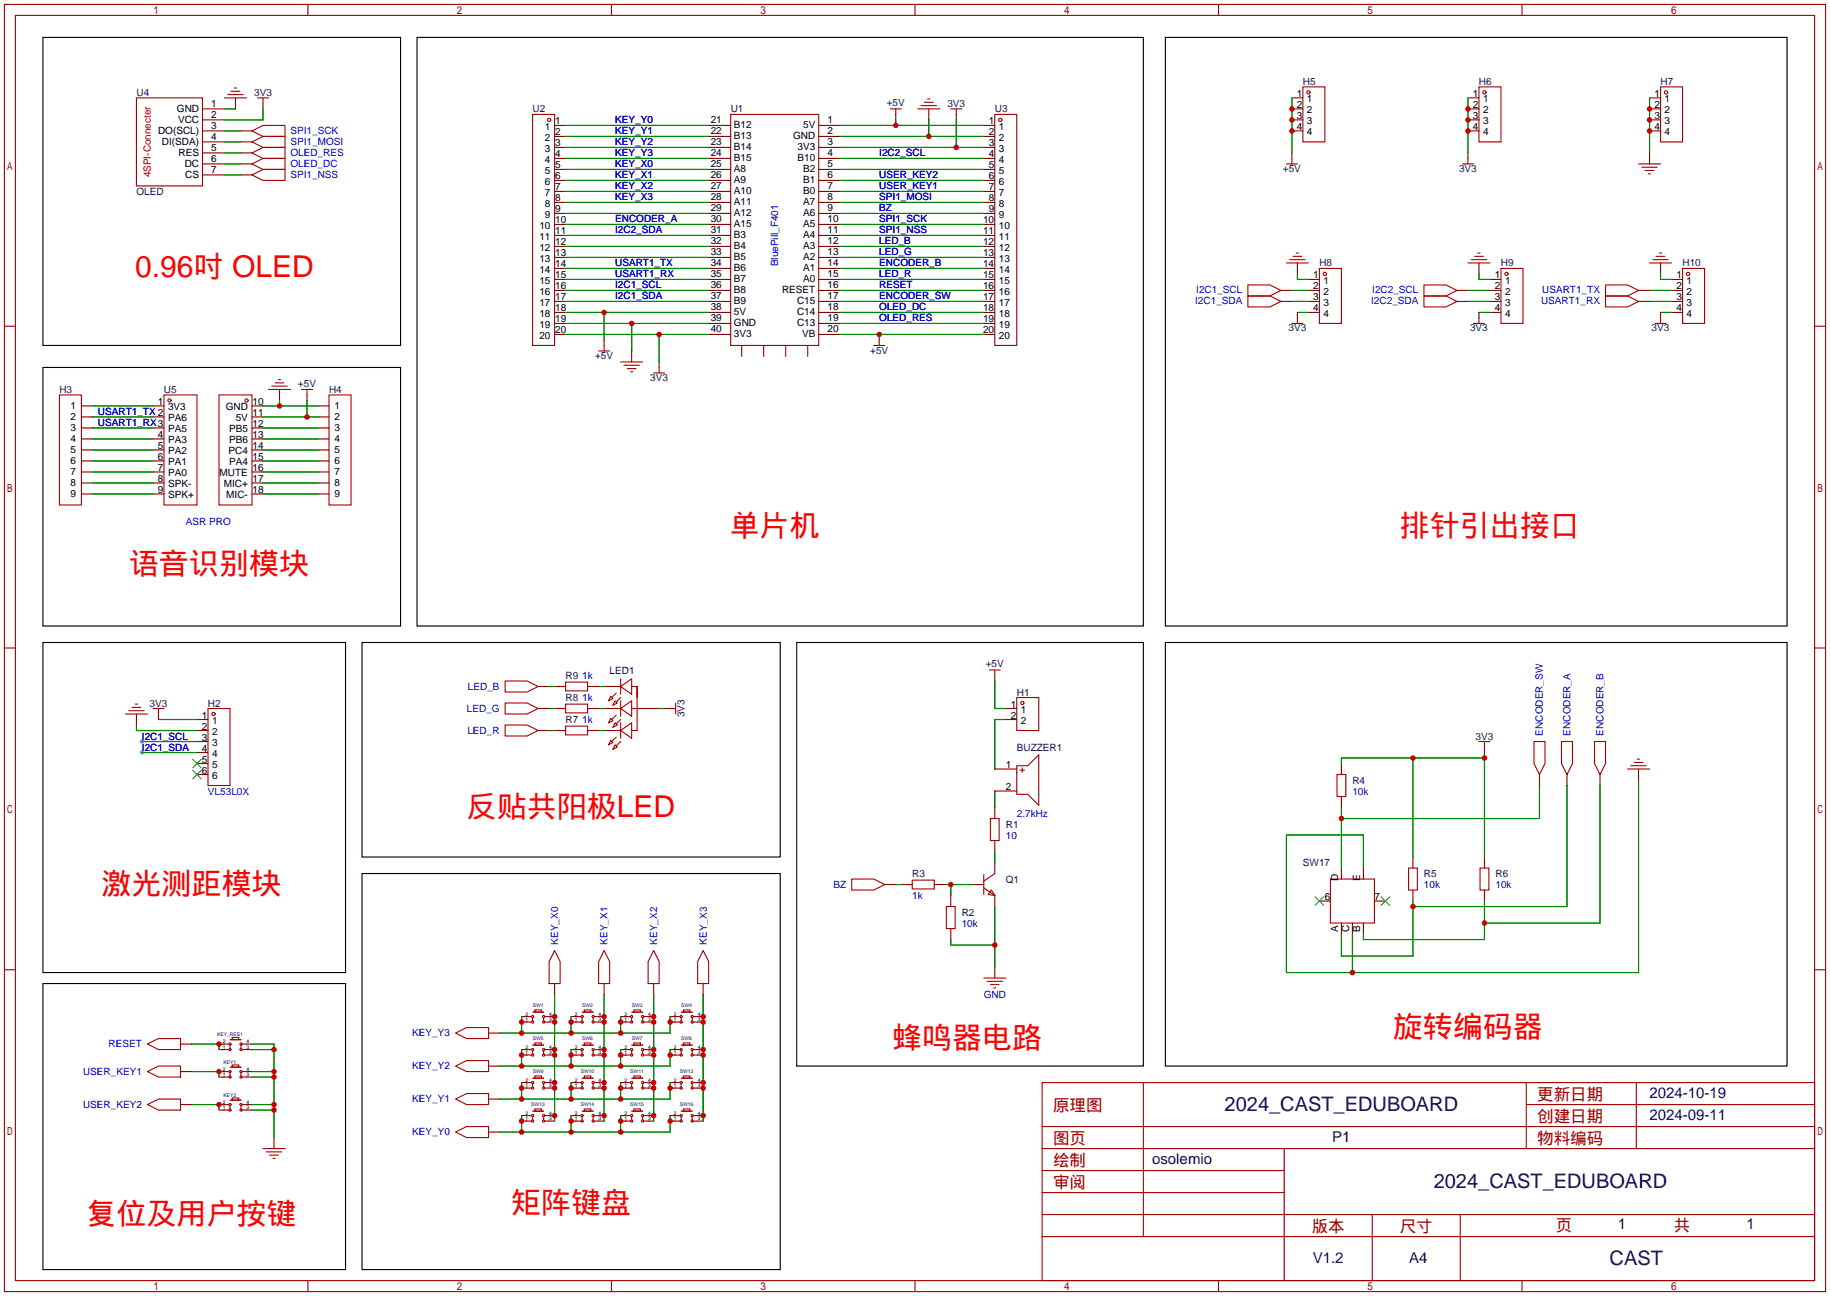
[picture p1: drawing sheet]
<svg xmlns="http://www.w3.org/2000/svg" width="422mm" height="299mm" viewBox="0 0 422 299" stroke-linecap="round" stroke-linejoin="round" font-family="sans-serif">
<g fill="#999">
<circle cx="32.8" cy="171.2" r=".51"/>
<circle cx="32.8" cy="173.7" r=".51"/>
</g>
<g fill="none" stroke="#a10000" stroke-width=".25">
<path d="M1 1h420.4v297.2h-420.4zM3.6 3.6h415.2v292.1h-415.2zM71.1 1v2.6M141.1 1v2.6M211.2 1v2.6M281.3 1v2.6M351.3 1v2.6M31.5 22.6h15.2v20.3h-15.2zM51.8 22.6h5.1M52.6 21.8h3.5M53.3 21.1h2.1M54.1 20.3h.5"/>
<path d="M58.2 30.2l2.5-1.2h5.1v2.5h-5.1zM58.2 32.8l2.5-1.3h5.1v2.5h-5.1zM58.2 35.3l2.5-1.3h5.1v2.6h-5.1zM58.2 37.8l2.5-1.2h5.1v2.5h-5.1zM59.4 22.6h2.6M60.7 22.6v1.3M122.9 26.4h5.1v53.4h-5.1zM168.7 26.4h20.3v53.4h-20.3zM205.5 25.1h2.5M206.8 25.1v1.3M211.8 25.1h5.1M212.6 24.4h3.6"/>
<path d="M213.4 23.6h2M214.1 22.9h.5M219.5 25.1h2.5M220.7 25.1v1.3M229.6 26.4h5.1v53.4h-5.1zM296.9 37.8h2.6M298.2 36.6v1.2M300.7 20.1h5.1v12.7h-5.1zM337.6 37.8h2.5M338.8 36.6v1.2M341.4 20.1h5.1v12.7h-5.1zM378.2 37.8h5.1"/>
<path d="M379 38.6h3.5M379.7 39.4h2.1M383.3 20.1h5.1v12.7h-5.1zM58.2 40.4l2.5-1.3h5.1v2.6h-5.1zM297.7 59.9h3.5M298.4 59.2h2.1M299.2 58.4h.5M339.6 59.9h3.6M340.4 59.2h2M341.1 58.4h.5M380.5 40.1h.5M381.5 59.9h3.6"/>
<path d="M382.3 59.2h2M383 58.4h.5M1 75.3h2.6M139.4 79.8v1.2M171.2 79.8v2.5M176.3 79.8v2.5M181.4 79.8v2.5M186.4 79.8v2.5M201.7 79.8h2.5M202.9 78.5v1.3M288 65.8h5.1l2.6 1.3-2.6 1.2h-5.1zM288 68.3h5.1l2.6 1.3-2.6 1.3h-5.1z"/>
<path d="M296.9 60.7h5.1M298.2 74.7h2.5M299.5 73.4v1.3M304.5 62h5.1v12.7h-5.1zM328.7 65.8h5.1l2.5 1.3-2.5 1.2h-5.1zM328.7 68.3h5.1l2.5 1.3-2.5 1.3h-5.1zM338.8 60.7h5.1M340.1 74.7h2.5M341.4 73.4v1.3M346.5 62h5v12.7h-5zM370.6 65.8h5.1l2.5 1.3-2.5 1.2h-5.1zM370.6 68.3h5.1l2.5 1.3-2.5 1.3h-5.1z"/>
<path d="M380.7 60.7h5.1M382 74.7h2.6M383.3 73.4v1.3M388.4 62h5v12.7h-5zM418.8 75.3h2.6M13.7 91.2h5.1v25.4h-5.1zM37.8 91.2h7.7v25.4h-7.7zM50.5 91.2h7.7v25.4h-7.7zM62 89.9h5.1M62.7 89.2h3.6M63.5 88.4h2M64.3 87.6h.5"/>
<path d="M69.6 89.9h2.5M70.9 89.9v1.3M75.9 91.2h5.1v25.4h-5.1zM138.2 81h2.5M143.3 83.6h5M144 84.3h3.6M144.8 85.1h2M145.5 85.9h.5M150.9 86.1h2.5M152.1 84.8v1.3M1 149.6h2.6M116.6 157.2h5.1l2.5 1.3-2.5 1.3h-5.1z"/>
<path d="M130.6 157.5h5v2h-5zM142 158.5h1.3M143.3 158.5l2.5-1.8v3.6zM143.3 156.7v3.6M145.8 158.5h1.3M228.3 154.7h2.6M229.6 154.7v1.3M418.8 149.6h2.6M29 164.8h5M29.7 164.1h3.6M30.5 163.3h2M31.2 162.6h.5"/>
<path d="M35.3 163.6h2.5M36.6 163.6v1.2M48 163.6h5.1v17.8h-5.1zM116.6 167.4h5.1l2.5 1.3-2.5 1.2h-5.1zM116.6 162.3h5.1l2.5 1.3-2.5 1.2h-5.1zM130.6 167.6h5v2.1h-5zM130.6 162.6h5v2h-5zM141 160.8l.5 .5-1 .5zM141 165.9l.5 .5-1 .5zM141 170.9l.5 .5-1 .6zM142 161.8l.5 .5-1 .5zM142 166.9l.5 .5-1 .5z"/>
<path d="M142 172l.5 .5-1 .5zM142 163.6h1.3M142 168.7h1.3M142.2 160l-1 1M142.2 165.1l-1 1M142.2 170.2l-1 1M143.3 163.6l2.5-1.8v3.6zM143.3 168.7l2.5-1.8v3.5zM143.3 161l-1.1 1.1M143.3 161.8v3.6M143.3 166.9v3.5M143.3 166.1l-1.1 1"/>
<path d="M143.3 171.2l-1.1 1M145.8 163.6h3.8M147.1 161v-2.5v10.2h-1.3M154.7 163.6h1.3M156 162.3v2.5M234.7 161h5.1v7.7h-5.1zM234.7 176.8h2.5l2.6-2.6v11.7l-2.6-2.5h-2.5zM235.5 177.8h1M236 177.3v1M308.6 178.8h2v5.1h-2zM341.4 171.2h2.5M342.6 171.2v1.3"/>
<path d="M354.1 171.2h2.5v5.1l-1.3 2.5-1.2-2.5zM360.4 171.2h2.6v5.1l-1.3 2.5-1.3-2.5zM368 171.2h2.6v5.1l-1.3 2.5-1.3-2.5zM375.7 177.5h5M376.4 176.8h3.6M377.2 176h2M378 175.3h.5M228.6 189h2v5.1h-2zM128 219.5l1.3 2.5v5.1h-2.6v-5.1zM139.4 219.5l1.3 2.5v5.1h-2.5v-5.1zM150.9 219.5l1.2 2.5v5.1h-2.5v-5.1zM162.3 219.5l1.3 2.5v5.1h-2.6v-5.1z"/>
<path d="M196.6 202.9h5.1l2.5 1.3-2.5 1.3h-5.1zM210.6 203.2h5v2h-5zM218.4 209.3h2.1v5.1h-2.1zM227.1 201.9v4.6M227.1 205l2.5 1.8M228.9 205.5l.7 1.3-1.5-.3zM229.6 201.7l-2.5 1.8M307.1 202.9h10.1v10.2h-10.1zM325.1 200.4h2.1v5.1h-2.1zM341.6 200.4h2.1v5.1h-2.1zM1 223.9h2.6M53.6 239.5h1.5v.5h-1.5z"/>
<path d="M105.2 238.5l2.5-1.3h5.1v2.6h-5.1zM121.4 234.7h1.3M121.4 236h1.3M122.9 233.7h2.6M122.9 234.9v.8M123.4 233.2h1.6v.5h-1.6zM125.5 234.9v.8M125.7 234.7h1M125.7 236h1M132.8 234.7h1.3M132.8 236h1.3M134.4 233.7h2.5"/>
<path d="M134.4 234.9v.8M134.9 233.2h1.5v.5h-1.5zM136.9 234.9v.8M137.2 234.7h1M137.2 236h1M144.3 234.7h1.2M144.3 236h1.2M145.8 233.7h2.5M145.8 234.9v.8M146.3 233.2h1.5v.5h-1.5zM148.3 234.9v.8M148.6 234.7h1"/>
<path d="M148.6 236h1M155.7 234.7h1.3M155.7 236h1.3M157.2 233.7h2.6M157.2 234.9v.8M157.7 233.2h1.6v.5h-1.6zM159.8 234.9v.8M160 234.7h1M160 236h1M227.1 225.8h5.1M227.8 226.6h3.6M228.6 227.3h2"/>
<path d="M229.4 228.1h.5M418.8 223.9h2.6M34 255l2.6-1.3h5.1v2.6h-5.1zM34 247.4l2.6-1.3h5.1v2.6h-5.1zM34 241l2.6-1.2h5.1v2.5h-5.1zM51.6 255h1.2M51.6 242.3h1.2M51.6 247.4h1.2M51.6 248.7h1.2M51.6 256.3h1.2M51.6 241h1.2M53.1 246.4h2.5"/>
<path d="M53.1 241.3v.8M53.1 247.6v.8M53.1 255.3v.7M53.1 254h2.5M53.1 240h2.5M53.6 245.9h1.5v.5h-1.5zM53.6 253.5h1.5v.5h-1.5zM55.6 241.3v.8M55.6 247.6v.8M55.6 255.3v.7M55.9 255h1M55.9 242.3h1"/>
<path d="M55.9 247.4h1M55.9 248.7h1M55.9 256.3h1M55.9 241h1M105.2 246.1l2.5-1.2h5.1v2.5h-5.1zM105.2 253.7l2.5-1.2h5.1v2.5h-5.1zM121.4 242.3h1.3M121.4 243.6h1.3M121.4 249.9h1.3M121.4 251.2h1.3M121.4 257.6h1.3M121.4 258.8h1.3"/>
<path d="M122.9 242.6v.7M122.9 250.2v.8M122.9 257.8v.8M122.9 241.3h2.6M122.9 248.9h2.6M122.9 256.5h2.6M123.4 240.8h1.6v.5h-1.6zM123.4 248.4h1.6v.5h-1.6zM123.4 256h1.6v.5h-1.6zM125.5 242.6v.7M125.5 250.2v.8M125.5 257.8v.8"/>
<path d="M125.7 242.3h1M125.7 243.6h1M125.7 249.9h1M125.7 251.2h1M125.7 257.6h1M125.7 258.8h1M132.8 242.3h1.3M132.8 243.6h1.3M132.8 249.9h1.3M132.8 251.2h1.3M132.8 257.6h1.3M132.8 258.8h1.3"/>
<path d="M134.4 242.6v.7M134.4 250.2v.8M134.4 257.8v.8M134.4 241.3h2.5M134.4 248.9h2.5M134.4 256.5h2.5M134.9 240.8h1.5v.5h-1.5zM134.9 248.4h1.5v.5h-1.5zM134.9 256h1.5v.5h-1.5zM136.9 242.6v.7M136.9 250.2v.8M136.9 257.8v.8"/>
<path d="M137.2 242.3h1M137.2 243.6h1M137.2 249.9h1M137.2 251.2h1M137.2 257.6h1M137.2 258.8h1M144.3 242.3h1.2M144.3 243.6h1.2M144.3 249.9h1.2M144.3 251.2h1.2M144.3 257.6h1.2M144.3 258.8h1.2"/>
<path d="M145.8 242.6v.7M145.8 250.2v.8M145.8 257.8v.8M145.8 241.3h2.5M145.8 248.9h2.5M145.8 256.5h2.5M146.3 240.8h1.5v.5h-1.5zM146.3 248.4h1.5v.5h-1.5zM146.3 256h1.5v.5h-1.5zM148.3 242.6v.7M148.3 250.2v.8M148.3 257.8v.8"/>
<path d="M148.6 242.3h1M148.6 243.6h1M148.6 249.9h1M148.6 251.2h1M148.6 257.6h1M148.6 258.8h1M155.7 242.3h1.3M155.7 243.6h1.3M155.7 249.9h1.3M155.7 251.2h1.3M155.7 257.6h1.3M155.7 258.8h1.3"/>
<path d="M157.2 242.6v.7M157.2 250.2v.8M157.2 257.8v.8M157.2 241.3h2.6M157.2 248.9h2.6M157.2 256.5h2.6M157.7 240.8h1.6v.5h-1.6zM157.7 248.4h1.6v.5h-1.6zM157.7 256h1.6v.5h-1.6zM159.8 242.6v.7M159.8 250.2v.8M159.8 257.8v.8"/>
<path d="M160 242.3h1M160 243.6h1M160 249.9h1M160 251.2h1M160 257.6h1M160 258.8h1M240.5 249.9h178.3v45.8h-178.3zM263.9 249.9v35.6M352.3 249.9v15.3M352.3 255h66.5M377.7 249.9v15.3M60.7 265.2h5.1"/>
<path d="M61.5 265.9h3.5M62.2 266.7h2.1M63 267.5h.5M105.2 261.4l2.5-1.3h5.1v2.5h-5.1zM240.5 270.3h55.9M240.5 265.2h178.3M240.5 275.3h55.9M240.5 260.1h178.3M296.4 265.2v30.5M71.1 295.7v2.5M141.1 295.7v2.5M211.2 295.7v2.5"/>
<path d="M240.5 285.5h178.3M240.5 280.4h178.3M281.3 295.7v2.5M316.7 280.4v15.3M337.1 280.4v15.3M351.3 295.7v2.5"/>
<circle cx="126.7" cy="27.7" r=".38"/>
<circle cx="230.9" cy="27.7" r=".38"/>
<circle cx="302" cy="21.3" r=".38"/>
<circle cx="342.6" cy="21.3" r=".38"/>
<circle cx="384.6" cy="21.3" r=".38"/>
<circle cx="305.8" cy="63.2" r=".38"/>
<circle cx="347.7" cy="63.2" r=".38"/>
<circle cx="389.6" cy="63.2" r=".38"/>
<circle cx="39.1" cy="92.5" r=".38"/>
<circle cx="56.9" cy="92.5" r=".38"/>
<circle cx="49.3" cy="164.8" r=".38"/>
<circle cx="236" cy="162.3" r=".38"/>
</g>
<g fill="none" stroke="#870000" stroke-width=".25">
<path d="M46.7 25.1h5.1M46.7 27.7h5.1M46.7 30.2h5.1M46.7 32.8h5.1M46.7 35.3h5.1M46.7 37.8h5.1M54.4 22.6v2.5M55.6 30.2h2.6M55.6 32.8h2.6M55.6 35.3h2.6M55.6 37.8h2.6M60.7 23.9v1.2"/>
<path d="M128 29h2.6M128 31.5h2.6M128 34h2.6M128 36.6h2.6M128 39.1h2.6M163.6 29h5.1M163.6 31.5h5.1M163.6 34h5.1M163.6 36.6h5.1M163.6 39.1h5.1M189 29h5.1M189 31.5h5.1"/>
<path d="M189 34h5.1M189 36.6h5.1M189 39.1h5.1M206.8 26.4v1.3M214.4 25.1v2.6M220.7 26.4v1.3M227.1 29h2.5M227.1 31.5h2.5M227.1 34h2.5M227.1 36.6h2.5M227.1 39.1h2.5M298.2 25.1h2.5"/>
<path d="M298.2 27.7h2.5M298.2 30.2h2.5M298.2 22.6h2.5M298.2 35.3v1.3M338.8 25.1h2.6M338.8 27.7h2.6M338.8 30.2h2.6M338.8 22.6h2.6M338.8 35.3v1.3M380.7 25.1h2.6M380.7 27.7h2.6M380.7 30.2h2.6"/>
<path d="M380.7 22.6h2.6M380.7 35.3v2.5M46.7 40.4h5.1M55.6 40.4h2.6M128 41.7h2.6M128 44.2h2.6M128 46.7h2.6M128 49.3h2.6M128 51.8h2.6M128 54.4h2.6M128 56.9h2.6M128 59.4h2.6"/>
<path d="M163.6 41.7h5.1M163.6 44.2h5.1M163.6 46.7h5.1M163.6 49.3h5.1M163.6 51.8h5.1M163.6 54.4h5.1M163.6 56.9h5.1M163.6 59.4h5.1M189 41.7h5.1M189 44.2h5.1M189 46.7h5.1M189 49.3h5.1"/>
<path d="M189 51.8h5.1M189 54.4h5.1M189 56.9h5.1M189 59.4h5.1M227.1 41.7h2.5M227.1 44.2h2.5M227.1 46.7h2.5M227.1 49.3h2.5M227.1 51.8h2.5M227.1 54.4h2.5M227.1 56.9h2.5M227.1 59.4h2.5"/>
<path d="M128 62h2.6M128 64.5h2.6M128 67.1h2.6M128 69.6h2.6M128 72.1h2.6M128 74.7h2.6M128 77.2h2.6M139.4 78.5v1.3M163.6 62h5.1M163.6 64.5h5.1M163.6 67.1h5.1M163.6 69.6h5.1"/>
<path d="M163.6 72.1h5.1M163.6 74.7h5.1M163.6 77.2h5.1M189 62h5.1M189 64.5h5.1M189 67.1h5.1M189 69.6h5.1M189 72.1h5.1M189 74.7h5.1M189 77.2h5.1M202.9 77.2v1.3M227.1 62h2.5"/>
<path d="M227.1 64.5h2.5M227.1 67.1h2.5M227.1 69.6h2.5M227.1 72.1h2.5M227.1 74.7h2.5M227.1 77.2h2.5M295.7 67.1h2.5M295.7 69.6h2.5M299.5 60.7v2.5M299.5 72.1v1.3M302 64.5h2.5M302 67.1h2.5"/>
<path d="M302 69.6h2.5M302 72.1h2.5M336.3 67.1h2.5M336.3 69.6h2.5M341.4 60.7v2.5M341.4 72.1v1.3M343.9 64.5h2.6M343.9 67.1h2.6M343.9 69.6h2.6M343.9 72.1h2.6M378.2 67.1h2.5M378.2 69.6h2.5"/>
<path d="M383.3 60.7v2.5M383.3 72.1v1.3M385.8 64.5h2.6M385.8 67.1h2.6M385.8 69.6h2.6M385.8 72.1h2.6M18.8 93.7h2.5M18.8 96.3h2.5M18.8 98.8h2.5M35.3 93.7h2.5M35.3 96.3h2.5M35.3 98.8h2.5"/>
<path d="M58.2 93.7h2.5M58.2 96.3h2.5M58.2 98.8h2.5M64.5 89.9v2.6M70.9 91.2v1.3M73.4 93.7h2.5M73.4 96.3h2.5M73.4 98.8h2.5M145.8 81v2.6M152.1 83.6v1.2M18.8 101.3h2.5M18.8 103.9h2.5"/>
<path d="M18.8 106.4h2.5M18.8 109h2.5M18.8 111.5h2.5M18.8 114h2.5M35.3 101.3h2.5M35.3 103.9h2.5M35.3 106.4h2.5M35.3 109h2.5M35.3 111.5h2.5M35.3 114h2.5M58.2 101.3h2.5M58.2 103.9h2.5"/>
<path d="M58.2 106.4h2.5M58.2 109h2.5M58.2 111.5h2.5M58.2 114h2.5M73.4 101.3h2.5M73.4 103.9h2.5M73.4 106.4h2.5M73.4 109h2.5M73.4 111.5h2.5M73.4 114h2.5M124.2 158.5h2.5M128 158.5h2.6"/>
<path d="M135.6 158.5h2.6M139.4 158.5h2.6M229.6 156v1.2M31.5 164.8v2.6M36.6 164.8v1.3M45.5 166.1h2.5M45.5 168.7h2.5M45.5 171.2h2.5M45.5 173.7h2.5M45.5 176.3h2.5M45.5 178.8h2.5M124.2 163.6h2.5"/>
<path d="M124.2 168.7h2.5M128 163.6h2.6M128 168.7h2.6M135.6 163.6h2.6M135.6 168.7h2.6M139.4 163.6h2.6M139.4 168.7h2.6M149.6 163.6h2.5M153.4 163.6h1.3M229.6 177.5h5.1M232.2 163.6h2.5M232.2 166.1h2.5"/>
<path d="M309.6 176.3v2.5M342.6 172.5v1.2M355.3 178.8v2.6M361.7 178.8v2.6M369.3 178.8v2.6M378.2 177.5v2.6M229.6 186.4v2.6M229.6 194.1v2.5M229.6 199.1v2.6M229.6 182.6h5.1M309.6 183.9v2.5M326.1 197.9v2.5"/>
<path d="M342.6 197.9v2.5M204.2 204.2h2.6M208 204.2h2.6M215.6 204.2h2.6M219.5 206.8v2.5M219.5 214.4v2.5M224.5 204.2h2.6M229.6 206.8v2.5M304.5 208h2.6M309.6 200.4v2.5M309.6 213.1v2.5M312.2 213.1v2.5"/>
<path d="M314.7 200.4v2.5M314.7 213.1v2.5M317.2 208h2.6M326.1 205.5v2.5M342.6 205.5v2.5M112.8 238.5h2.5M120.4 234.7h1.3M120.4 236h1.3M126.7 234.7h1.3M126.7 236h1.3M128 227.1v2.5M131.8 234.7h1.3"/>
<path d="M131.8 236h1.3M138.2 234.7h1.2M138.2 236h1.2M139.4 227.1v2.5M143.3 234.7h1.2M143.3 236h1.2M149.6 234.7h1.3M149.6 236h1.3M150.9 227.1v2.5M154.7 234.7h1.3M154.7 236h1.3M161 234.7h1.3"/>
<path d="M161 236h1.3M162.3 227.1v2.5M229.6 223.3v2.5M41.7 247.4h2.5M41.7 255h2.5M41.7 241h2.5M50.5 242.3h1.3M50.5 247.4h1.3M50.5 248.7h1.3M50.5 255h1.3M50.5 256.3h1.3M50.5 241h1.3"/>
<path d="M56.9 242.3h1.3M56.9 247.4h1.3M56.9 248.7h1.3M56.9 255h1.3M56.9 256.3h1.3M56.9 241h1.3M112.8 246.1h2.5M112.8 253.7h2.5M120.4 242.3h1.3M120.4 243.6h1.3M120.4 249.9h1.3M120.4 251.2h1.3"/>
<path d="M120.4 257.6h1.3M120.4 258.8h1.3M126.7 242.3h1.3M126.7 243.6h1.3M126.7 249.9h1.3M126.7 251.2h1.3M126.7 257.6h1.3M126.7 258.8h1.3M131.8 242.3h1.3M131.8 243.6h1.3M131.8 249.9h1.3M131.8 251.2h1.3"/>
<path d="M131.8 257.6h1.3M131.8 258.8h1.3M138.2 242.3h1.2M138.2 243.6h1.2M138.2 249.9h1.2M138.2 251.2h1.2M138.2 257.6h1.2M138.2 258.8h1.2M143.3 242.3h1.2M143.3 243.6h1.2M143.3 249.9h1.2M143.3 251.2h1.2"/>
<path d="M143.3 257.6h1.2M143.3 258.8h1.2M149.6 242.3h1.3M149.6 243.6h1.3M149.6 249.9h1.3M149.6 251.2h1.3M149.6 257.6h1.3M149.6 258.8h1.3M154.7 242.3h1.3M154.7 243.6h1.3M154.7 249.9h1.3M154.7 251.2h1.3"/>
<path d="M154.7 257.6h1.3M154.7 258.8h1.3M161 242.3h1.3M161 243.6h1.3M161 249.9h1.3M161 251.2h1.3M161 257.6h1.3M161 258.8h1.3M63.2 262.6v2.6M112.8 261.4h2.5"/>
</g>
<g fill="none" stroke="#008700" stroke-width=".25">
<path d="M51.8 25.1h2.6M51.8 30.2h3.8M51.8 32.8h3.8M51.8 35.3h3.8M51.8 37.8h3.8M60.7 25.1v2.6h-8.9M130.6 29h33M130.6 31.5h33M130.6 34h33M130.6 36.6h33M130.6 39.1h33M194.1 29h33"/>
<path d="M194.1 31.5h33M194.1 34h33M194.1 36.6h33M194.1 39.1h33M206.8 27.7v1.3M214.4 27.7v3.8M220.7 27.7v6.3M298.2 22.6v12.7M338.8 22.6v12.7M380.7 22.6v12.7M51.8 40.4h3.8M130.6 41.7h33"/>
<path d="M130.6 44.2h33M130.6 46.7h33M130.6 49.3h33M130.6 51.8h33M130.6 54.4h33M130.6 56.9h33M130.6 59.4h33M194.1 41.7h33M194.1 44.2h33M194.1 46.7h33M194.1 49.3h33M194.1 51.8h33"/>
<path d="M194.1 54.4h33M194.1 56.9h33M194.1 59.4h33M130.6 62h33M130.6 64.5h33M130.6 67.1h33M130.6 69.6h33M130.6 72.1h33M130.6 74.7h33M130.6 77.2h33M139.4 72.1v6.4M145.8 74.7v6.3"/>
<path d="M152.1 77.2v6.4M194.1 62h33M194.1 64.5h33M194.1 67.1h33M194.1 69.6h33M194.1 72.1h33M194.1 74.7h33M194.1 77.2h33M298.2 67.1h3.8M298.2 69.6h3.8M299.5 63.2v1.3h2.5M299.5 72.1h2.5"/>
<path d="M338.8 67.1h5.1M338.8 69.6h5.1M341.4 63.2v1.3h2.5M341.4 72.1h2.5M380.7 67.1h5.1M380.7 69.6h5.1M383.3 63.2v1.3h2.5M383.3 72.1h2.5M21.3 96.3h14M21.3 98.8h14M21.3 93.7h14M60.7 96.3h12.7"/>
<path d="M60.7 98.8h12.7M60.7 93.7h12.7M64.5 92.5v1.2M70.9 92.5v3.8M21.3 101.3h14M21.3 103.9h14M21.3 106.4h14M21.3 109h14M21.3 111.5h14M21.3 114h14M60.7 101.3h12.7M60.7 103.9h12.7"/>
<path d="M60.7 106.4h12.7M60.7 109h12.7M60.7 111.5h12.7M60.7 114h12.7M126.7 158.5h1.3M138.2 158.5h1.2M229.6 157.2v6.4h2.6M31.5 167.4v1.3h14M32.8 171.2h12.7M32.8 173.7h12.7M36.6 166.1h8.9M126.7 163.6h1.3"/>
<path d="M126.7 168.7h1.3M138.2 163.6h1.2M138.2 168.7h1.2M152.1 163.6h1.3M232.2 166.1h-2.6v11.4M326.1 175v22.9M342.6 175h-33v1.3M342.6 173.7v24.2M229.6 182.6v3.8M229.6 196.6v2.5M309.6 186.4v14M355.3 181.4v7.6h-45.7"/>
<path d="M361.7 181.4v27.9h-35.6M369.3 181.4v31.7h-26.7M378.2 180.1v44.4h-81.3v-31.7h17.8v7.6M206.8 204.2h1.2M218.2 204.2h6.3M219.5 204.2v2.6M219.5 216.9v1.3h10.1M229.6 209.3v14M312.2 215.6v8.9M326.1 208v12.7h-16.5v-5.1M342.6 208v8.9h-27.9v-1.3M120.4 234.7v3.8"/>
<path d="M128 229.6v29.2M131.8 234.7v3.8M139.4 229.6v29.2M143.3 234.7v3.8M150.9 229.6v29.2M154.7 234.7v3.8h-39.4M162.3 229.6v29.2M44.2 247.4h6.3v1.3M44.2 241h6.3v1.3M44.2 255h6.3v1.3M58.2 247.4h5M58.2 255h5"/>
<path d="M58.2 241h5v21.6M58.2 256.3h5M58.2 248.7h5M58.2 242.3h5M120.4 242.3v3.8M120.4 249.9v3.8M120.4 257.6v3.8M131.8 242.3v3.8M131.8 249.9v3.8M131.8 257.6v3.8M143.3 242.3v3.8M143.3 249.9v3.8"/>
<path d="M143.3 257.6v3.8M154.7 242.3v3.8h-39.4M154.7 249.9v3.8h-39.4M154.7 257.6v3.8h-39.4"/>
</g>
<g fill="none" stroke="#a10000" stroke-width=".25" stroke-dasharray="1.5 1.8">
<path d="M123.2 234.7l-.3-.3-.2 .3 .2 .2 .3-.2M123.2 236l-.3-.3-.2 .3 .2 .2 .3-.2M125.7 234.7l-.2-.3-.3 .3 .3 .2 .2-.2M125.7 236l-.2-.3-.3 .3 .3 .2 .2-.2M134.6 234.7l-.2-.3-.3 .3 .3 .2 .2-.2M134.6 236l-.2-.3-.3 .3 .3 .2 .2-.2M137.2 234.7l-.3-.3-.2 .3 .2 .2 .3-.2M137.2 236l-.3-.3-.2 .3 .2 .2 .3-.2M146 234.7l-.2-.3-.3 .3 .3 .2 .2-.2M146 236l-.2-.3-.3 .3 .3 .2 .2-.2M148.6 234.7l-.3-.3-.2 .3 .2 .2 .3-.2M148.6 236l-.3-.3-.2 .3 .2 .2 .3-.2"/>
<path d="M157.5 234.7l-.3-.3-.2 .3 .2 .2 .3-.2M157.5 236l-.3-.3-.2 .3 .2 .2 .3-.2M160 234.7l-.2-.3-.3 .3 .3 .2 .2-.2M160 236l-.2-.3-.3 .3 .3 .2 .2-.2M53.3 247.4l-.2-.3-.3 .3 .3 .2 .2-.2M53.3 248.7l-.2-.3-.3 .3 .3 .2 .2-.2M53.3 255l-.2-.2-.3 .2 .3 .3 .2-.3M53.3 256.3l-.2-.3-.3 .3 .3 .2 .2-.2M53.3 241l-.2-.2-.3 .2 .3 .3 .2-.3M53.3 242.3l-.2-.2-.3 .2 .3 .3 .2-.3M55.9 247.4l-.3-.3-.2 .3 .2 .2 .3-.2M55.9 248.7l-.3-.3-.2 .3 .2 .2 .3-.2"/>
<path d="M55.9 255l-.3-.2-.2 .2 .2 .3 .3-.3M55.9 256.3l-.3-.3-.2 .3 .2 .2 .3-.2M55.9 241l-.3-.2-.2 .2 .2 .3 .3-.3M55.9 242.3l-.3-.2-.2 .2 .2 .3 .3-.3M123.2 242.3l-.3-.2-.2 .2 .2 .3 .3-.3M123.2 243.6l-.3-.3-.2 .3 .2 .2 .3-.2M123.2 249.9l-.3-.2-.2 .2 .2 .3 .3-.3M123.2 251.2l-.3-.2-.2 .2 .2 .3 .3-.3M123.2 257.6l-.3-.3-.2 .3 .2 .2 .3-.2M123.2 258.8l-.3-.2-.2 .2 .2 .3 .3-.3M125.7 242.3l-.2-.2-.3 .2 .3 .3 .2-.3M125.7 243.6l-.2-.3-.3 .3 .3 .2 .2-.2"/>
<path d="M125.7 249.9l-.2-.2-.3 .2 .3 .3 .2-.3M125.7 251.2l-.2-.2-.3 .2 .3 .3 .2-.3M125.7 257.6l-.2-.3-.3 .3 .3 .2 .2-.2M125.7 258.8l-.2-.2-.3 .2 .3 .3 .2-.3M134.6 242.3l-.2-.2-.3 .2 .3 .3 .2-.3M134.6 243.6l-.2-.3-.3 .3 .3 .2 .2-.2M134.6 249.9l-.2-.2-.3 .2 .3 .3 .2-.3M134.6 251.2l-.2-.2-.3 .2 .3 .3 .2-.3M134.6 257.6l-.2-.3-.3 .3 .3 .2 .2-.2M134.6 258.8l-.2-.2-.3 .2 .3 .3 .2-.3M137.2 242.3l-.3-.2-.2 .2 .2 .3 .3-.3M137.2 243.6l-.3-.3-.2 .3 .2 .2 .3-.2"/>
<path d="M137.2 249.9l-.3-.2-.2 .2 .2 .3 .3-.3M137.2 251.2l-.3-.2-.2 .2 .2 .3 .3-.3M137.2 257.6l-.3-.3-.2 .3 .2 .2 .3-.2M137.2 258.8l-.3-.2-.2 .2 .2 .3 .3-.3M146 242.3l-.2-.2-.3 .2 .3 .3 .2-.3M146 243.6l-.2-.3-.3 .3 .3 .2 .2-.2M146 249.9l-.2-.2-.3 .2 .3 .3 .2-.3M146 251.2l-.2-.2-.3 .2 .3 .3 .2-.3M146 257.6l-.2-.3-.3 .3 .3 .2 .2-.2M146 258.8l-.2-.2-.3 .2 .3 .3 .2-.3M148.6 242.3l-.3-.2-.2 .2 .2 .3 .3-.3M148.6 243.6l-.3-.3-.2 .3 .2 .2 .3-.2"/>
<path d="M148.6 249.9l-.3-.2-.2 .2 .2 .3 .3-.3M148.6 251.2l-.3-.2-.2 .2 .2 .3 .3-.3M148.6 257.6l-.3-.3-.2 .3 .2 .2 .3-.2M148.6 258.8l-.3-.2-.2 .2 .2 .3 .3-.3M157.5 242.3l-.3-.2-.2 .2 .2 .3 .3-.3M157.5 243.6l-.3-.3-.2 .3 .2 .2 .3-.2M157.5 249.9l-.3-.2-.2 .2 .2 .3 .3-.3M157.5 251.2l-.3-.2-.2 .2 .2 .3 .3-.3M157.5 257.6l-.3-.3-.2 .3 .2 .2 .3-.2M157.5 258.8l-.3-.2-.2 .2 .2 .3 .3-.3M160 242.3l-.2-.2-.3 .2 .3 .3 .2-.3M160 243.6l-.2-.3-.3 .3 .3 .2 .2-.2"/>
<path d="M160 249.9l-.2-.2-.3 .2 .3 .3 .2-.3M160 251.2l-.2-.2-.3 .2 .3 .3 .2-.3M160 257.6l-.2-.3-.3 .3 .3 .2 .2-.2M160 258.8l-.2-.2-.3 .2 .3 .3 .2-.3"/>
</g>
<path d="M44.4 175.3l2.1 2M44.4 177.8l2.1 2M46.5 175.3l-2.1 2M46.5 177.8l-2.1 2M303.5 207l2.1 2M305.6 207l-2.1 2M318.8 207l2 2M320.8 207l-2 2" fill="none" stroke="#3c3" stroke-width=".25"/>
<path d="M9.9 8.6h82.6v71.2h-82.6zM96.3 8.6h167.6v135.9h-167.6zM269 8.6h143.5v135.9h-143.5zM9.9 84.8h82.6v59.7h-82.6zM9.9 148.3h69.9v76.2h-69.9zM83.6 148.3h96.5v49.6h-96.5zM183.9 148.3h80v97.8h-80zM269 148.3h143.5v97.8h-143.5zM83.6 201.7h96.5v91.4h-96.5zM9.9 227.1h69.9v66h-69.9z" fill="none" stroke="#000" stroke-width=".25"/>
<g fill="#c00">
<circle cx="139.4" cy="72.1" r=".63"/>
<circle cx="145.8" cy="74.7" r=".63"/>
<circle cx="152.1" cy="77.2" r=".63"/>
<circle cx="206.8" cy="29" r=".63"/>
<circle cx="214.4" cy="31.5" r=".63"/>
<circle cx="220.7" cy="34" r=".63"/>
<circle cx="202.9" cy="77.2" r=".63"/>
<circle cx="128" cy="234.7" r=".63"/>
<circle cx="128" cy="236" r=".63"/>
<circle cx="128" cy="242.3" r=".63"/>
<circle cx="128" cy="243.6" r=".63"/>
<circle cx="128" cy="249.9" r=".63"/>
<circle cx="128" cy="251.2" r=".63"/>
<circle cx="128" cy="257.6" r=".63"/>
<circle cx="139.4" cy="234.7" r=".63"/>
<circle cx="139.4" cy="236" r=".63"/>
<circle cx="139.4" cy="242.3" r=".63"/>
<circle cx="139.4" cy="243.6" r=".63"/>
<circle cx="139.4" cy="249.9" r=".63"/>
<circle cx="139.4" cy="251.2" r=".63"/>
<circle cx="139.4" cy="257.6" r=".63"/>
<circle cx="150.9" cy="234.7" r=".63"/>
<circle cx="150.9" cy="236" r=".63"/>
<circle cx="150.9" cy="242.3" r=".63"/>
<circle cx="150.9" cy="243.6" r=".63"/>
<circle cx="150.9" cy="249.9" r=".63"/>
<circle cx="150.9" cy="251.2" r=".63"/>
<circle cx="150.9" cy="257.6" r=".63"/>
<circle cx="162.3" cy="234.7" r=".63"/>
<circle cx="162.3" cy="236" r=".63"/>
<circle cx="162.3" cy="242.3" r=".63"/>
<circle cx="162.3" cy="243.6" r=".63"/>
<circle cx="162.3" cy="249.9" r=".63"/>
<circle cx="162.3" cy="251.2" r=".63"/>
<circle cx="162.3" cy="257.6" r=".63"/>
<circle cx="120.4" cy="236" r=".63"/>
<circle cx="120.4" cy="238.5" r=".63"/>
<circle cx="131.8" cy="236" r=".63"/>
<circle cx="131.8" cy="238.5" r=".63"/>
<circle cx="143.3" cy="236" r=".63"/>
<circle cx="143.3" cy="238.5" r=".63"/>
<circle cx="154.7" cy="236" r=".63"/>
<circle cx="120.4" cy="243.6" r=".63"/>
<circle cx="120.4" cy="246.1" r=".63"/>
<circle cx="131.8" cy="243.6" r=".63"/>
<circle cx="131.8" cy="246.1" r=".63"/>
<circle cx="143.3" cy="243.6" r=".63"/>
<circle cx="143.3" cy="246.1" r=".63"/>
<circle cx="154.7" cy="243.6" r=".63"/>
<circle cx="120.4" cy="251.2" r=".63"/>
<circle cx="120.4" cy="253.7" r=".63"/>
<circle cx="131.8" cy="251.2" r=".63"/>
<circle cx="131.8" cy="253.7" r=".63"/>
<circle cx="143.3" cy="251.2" r=".63"/>
<circle cx="143.3" cy="253.7" r=".63"/>
<circle cx="154.7" cy="251.2" r=".63"/>
<circle cx="120.4" cy="258.8" r=".63"/>
<circle cx="120.4" cy="261.4" r=".63"/>
<circle cx="131.8" cy="258.8" r=".63"/>
<circle cx="131.8" cy="261.4" r=".63"/>
<circle cx="143.3" cy="258.8" r=".63"/>
<circle cx="143.3" cy="261.4" r=".63"/>
<circle cx="154.7" cy="258.8" r=".63"/>
<circle cx="219.5" cy="204.2" r=".63"/>
<circle cx="229.6" cy="218.2" r=".63"/>
<circle cx="50.5" cy="247.4" r=".63"/>
<circle cx="50.5" cy="255" r=".63"/>
<circle cx="309.6" cy="189" r=".63"/>
<circle cx="312.2" cy="224.5" r=".63"/>
<circle cx="342.6" cy="175" r=".63"/>
<circle cx="326.1" cy="175" r=".63"/>
<circle cx="326.1" cy="209.3" r=".63"/>
<circle cx="342.6" cy="213.1" r=".63"/>
<circle cx="64.5" cy="93.7" r=".63"/>
<circle cx="70.9" cy="96.3" r=".63"/>
<circle cx="63.2" cy="256.3" r=".63"/>
<circle cx="63.2" cy="255" r=".63"/>
<circle cx="63.2" cy="248.7" r=".63"/>
<circle cx="63.2" cy="247.4" r=".63"/>
<circle cx="63.2" cy="242.3" r=".63"/>
<circle cx="298.2" cy="25.1" r=".63"/>
<circle cx="298.2" cy="27.7" r=".63"/>
<circle cx="298.2" cy="30.2" r=".63"/>
<circle cx="338.8" cy="25.1" r=".63"/>
<circle cx="338.8" cy="27.7" r=".63"/>
<circle cx="338.8" cy="30.2" r=".63"/>
<circle cx="380.7" cy="25.1" r=".63"/>
<circle cx="380.7" cy="27.7" r=".63"/>
<circle cx="380.7" cy="30.2" r=".63"/>
<circle cx="50.5" cy="241" r=".63"/>
</g>
<g font-size="6.9" fill="#f00">
<text x="31.2" y="64.1">0.96吋 OLED</text>
<text x="168.4" y="123.7">单片机</text>
<text x="323.1" y="123.7">排针引出接口</text>
<text x="29.8" y="132.6">语音识别模块</text>
<text x="107.8" y="188.5">反贴共阳极LED</text>
<text x="23.4" y="206.3">激光测距模块</text>
<text x="321.5" y="239.3">旋转编码器</text>
<text x="205.9" y="241.9">蜂鸣器电路</text>
<text x="118" y="280">矩阵键盘</text>
<text x="19.9" y="282.5">复位及用户按键</text>
</g>
<g font-size="4.6" fill="#000080">
<text x="282.7" y="256.4">2024_CAST_EDUBOARD</text>
<text x="330.9" y="274.2">2024_CAST_EDUBOARD</text>
<text x="371.5" y="292">CAST</text>
</g>
<g font-size="3.8" fill="#a00000">
<text x="243.1" y="256.5">原理图</text>
<text x="354.8" y="254">更新日期</text>
<text x="354.8" y="259.1">创建日期</text>
<text x="243.1" y="269.2">绘制</text>
<text x="243.1" y="264.2">图页</text>
<text x="354.8" y="264.2">物料编码</text>
<text x="243.1" y="274.3">审阅</text>
<text x="302.8" y="284.5">版本</text>
<text x="323.1" y="284.5">尺寸</text>
<text x="359.2" y="284.2">页</text>
<text x="386.3" y="284.2">共</text>
</g>
<g font-size="3.5" fill="#000080">
<text x="380.7" y="253.5">2024-10-19</text>
<text x="307.5" y="263.7">P1</text>
<text x="380.7" y="258.6">2024-09-11</text>
<text x="265.9" y="268.8">osolemio</text>
<text x="373.4" y="283.7">1</text>
<text x="403.2" y="283.7">1</text>
<text x="303" y="291.6">V1.2</text>
<text x="325.3" y="291.6">A4</text>
</g>
<g font-size="2.3" fill="#000080">
<text x="31.5" y="22.1">U4</text>
<text x="58.7" y="22.1">3V3</text>
<text x="300.7" y="19.6">H5</text>
<text x="341.4" y="19.6">H6</text>
<text x="383.3" y="19.6">H7</text>
<text x="122.9" y="26">U2</text>
<text x="168.7" y="26">U1</text>
<text x="204.7" y="24.6">+5V</text>
<text x="218.7" y="24.7">3V3</text>
<text x="229.6" y="26">U3</text>
<text x="296.1" y="39.8">+5V</text>
<text x="336.8" y="39.7">3V3</text>
<text x="31.5" y="45">OLED</text>
<text x="304.5" y="61.5">H8</text>
<text x="346.5" y="61.5">H9</text>
<text x="388.4" y="61.5">H10</text>
<text x="297.4" y="76.5">3V3</text>
<text x="339.3" y="76.5">3V3</text>
<text x="381.2" y="76.5">3V3</text>
<text x="137.4" y="83">+5V</text>
<text x="200.9" y="81.7">+5V</text>
<text x="68.8" y="89.3">+5V</text>
<text x="150.1" y="88">3V3</text>
<text x="13.7" y="90.7">H3</text>
<text x="37.8" y="90.7">U5</text>
<text x="75.9" y="90.7">H4</text>
<text x="140.7" y="155.5">LED1</text>
<text x="227.5" y="154.1">+5V</text>
<text x="130.6" y="161.8">R8</text>
<text x="130.6" y="156.8">R9</text>
<text x="234.7" y="160.6">H1</text>
<text x="34.5" y="163.1">3V3</text>
<text x="48" y="163.1">H2</text>
<text x="130.6" y="166.9">R7</text>
<text x="158" y="165.6" transform="rotate(-90 158 165.6)">3V3</text>
<text x="234.7" y="173.3">BUZZER1</text>
<text x="340.6" y="170.7">3V3</text>
<text x="312.2" y="180.9">R4</text>
<text x="232.2" y="191.1">R1</text>
<text x="210.6" y="202.5">R3</text>
<text x="232.2" y="203.8">Q1</text>
<text x="300.7" y="199.9">SW17</text>
<text x="328.7" y="202.5">R5</text>
<text x="345.2" y="202.5">R6</text>
<text x="222" y="211.4">R2</text>
</g>
<g font-size="2.3">
<text x="299.3" y="22.4">1</text>
<text x="301.7" y="23.6">1</text>
<text x="340" y="22.4">1</text>
<text x="342.3" y="23.6">1</text>
<text x="381.9" y="22.4">1</text>
<text x="384.2" y="23.6">1</text>
<text x="40.8" y="25.8">GND</text>
<text x="41.1" y="28.4">VCC</text>
<text x="48.8" y="24.7">1</text>
<text x="48.8" y="27.2">2</text>
<text x="48.8" y="29.8">3</text>
<text x="125.8" y="30">1</text>
<text x="128.1" y="28.7">1</text>
<text x="164.1" y="28.5">21</text>
<text x="169.4" y="29.6">B12</text>
<text x="185.4" y="29.6">5V</text>
<text x="191" y="28.5">1</text>
<text x="228.2" y="28.7">1</text>
<text x="230.6" y="30">1</text>
<text x="299.3" y="24.9">2</text>
<text x="299.3" y="27.5">3</text>
<text x="299.3" y="30">4</text>
<text x="301.7" y="26.2">2</text>
<text x="301.7" y="28.7">3</text>
<text x="340" y="24.9">2</text>
<text x="340" y="27.5">3</text>
<text x="340" y="30">4</text>
<text x="342.3" y="26.2">2</text>
<text x="342.3" y="28.7">3</text>
<text x="381.9" y="24.9">2</text>
<text x="381.9" y="27.5">3</text>
<text x="381.9" y="30">4</text>
<text x="384.2" y="26.2">2</text>
<text x="384.2" y="28.7">3</text>
<text x="36.5" y="30.9">DO(SCL)</text>
<text x="37.4" y="33.5">DI(SDA)</text>
<text x="41.2" y="36">RES</text>
<text x="48.8" y="32.3">4</text>
<text x="48.8" y="34.8">5</text>
<text x="125.8" y="32.5">2</text>
<text x="125.8" y="35.1">3</text>
<text x="128.1" y="31.3">2</text>
<text x="128.1" y="33.8">3</text>
<text x="164.1" y="31">22</text>
<text x="164.1" y="33.6">23</text>
<text x="169.4" y="32.2">B13</text>
<text x="169.4" y="34.7">B14</text>
<text x="183.1" y="32.2">GND</text>
<text x="184.1" y="34.7">3V3</text>
<text x="191" y="31">2</text>
<text x="191" y="33.6">3</text>
<text x="228.2" y="31.3">2</text>
<text x="228.2" y="33.8">3</text>
<text x="230.6" y="32.5">2</text>
<text x="230.6" y="35.1">3</text>
<text x="301.7" y="31.3">4</text>
<text x="342.3" y="31.3">4</text>
<text x="384.2" y="31.3">4</text>
<text x="42.6" y="38.5">DC</text>
<text x="42.8" y="41.1">CS</text>
<text x="48.8" y="37.4">6</text>
<text x="48.8" y="39.9">7</text>
<text x="125.8" y="37.6">4</text>
<text x="125.8" y="40.2">5</text>
<text x="128.1" y="36.3">4</text>
<text x="128.1" y="38.9">5</text>
<text x="128.1" y="41.4">6</text>
<text x="164.1" y="36.1">24</text>
<text x="164.1" y="38.7">25</text>
<text x="164.1" y="41.2">26</text>
<text x="169.4" y="37.3">B15</text>
<text x="169.4" y="39.8">A8</text>
<text x="184.1" y="37.3">B10</text>
<text x="185.4" y="39.8">B2</text>
<text x="191" y="36.1">4</text>
<text x="191" y="38.7">5</text>
<text x="191" y="41.2">6</text>
<text x="228.2" y="36.3">4</text>
<text x="228.2" y="38.9">5</text>
<text x="228.2" y="41.4">6</text>
<text x="230.6" y="37.6">4</text>
<text x="230.6" y="40.2">5</text>
<text x="125.8" y="42.7">6</text>
<text x="125.8" y="45.2">7</text>
<text x="125.8" y="47.8">8</text>
<text x="128.1" y="44">7</text>
<text x="128.1" y="46.5">8</text>
<text x="164.1" y="43.7">27</text>
<text x="164.1" y="46.3">28</text>
<text x="169.4" y="42.3">A9</text>
<text x="169.4" y="44.9">A10</text>
<text x="169.4" y="47.4">A11</text>
<text x="185.4" y="42.3">B1</text>
<text x="185.4" y="44.9">B0</text>
<text x="185.4" y="47.4">A7</text>
<text x="191" y="43.7">7</text>
<text x="191" y="46.3">8</text>
<text x="228.2" y="44">7</text>
<text x="228.2" y="46.5">8</text>
<text x="230.6" y="42.7">6</text>
<text x="230.6" y="45.2">7</text>
<text x="230.6" y="47.8">8</text>
<text x="124.5" y="52.9">10</text>
<text x="125.8" y="50.3">9</text>
<text x="128.1" y="49">9</text>
<text x="128.1" y="51.6">10</text>
<text x="164.1" y="48.8">29</text>
<text x="164.1" y="51.4">30</text>
<text x="164.1" y="53.9">31</text>
<text x="169.4" y="50">A12</text>
<text x="169.4" y="52.5">A15</text>
<text x="185.4" y="50">A6</text>
<text x="185.4" y="52.5">A5</text>
<text x="191" y="48.8">9</text>
<text x="191" y="51.4">10</text>
<text x="191" y="53.9">11</text>
<text x="226.9" y="51.6">10</text>
<text x="228.2" y="49">9</text>
<text x="230.6" y="50.3">9</text>
<text x="230.6" y="52.9">10</text>
<text x="124.5" y="55.4">11</text>
<text x="124.5" y="57.9">12</text>
<text x="128.1" y="54.1">11</text>
<text x="128.1" y="56.7">12</text>
<text x="128.1" y="59.2">13</text>
<text x="164.1" y="56.4">32</text>
<text x="164.1" y="59">33</text>
<text x="169.4" y="55">B3</text>
<text x="169.4" y="57.6">B4</text>
<text x="185.4" y="55">A4</text>
<text x="185.4" y="57.6">A3</text>
<text x="191" y="56.4">12</text>
<text x="191" y="59">13</text>
<text x="226.9" y="54.1">11</text>
<text x="226.9" y="56.7">12</text>
<text x="226.9" y="59.2">13</text>
<text x="230.6" y="55.4">11</text>
<text x="230.6" y="57.9">12</text>
<text x="124.5" y="60.5">13</text>
<text x="124.5" y="63">14</text>
<text x="124.5" y="65.6">15</text>
<text x="128.1" y="61.7">14</text>
<text x="128.1" y="64.3">15</text>
<text x="164.1" y="61.5">34</text>
<text x="164.1" y="64.1">35</text>
<text x="169.4" y="60.1">B5</text>
<text x="169.4" y="62.7">B6</text>
<text x="169.4" y="65.2">B7</text>
<text x="185.4" y="60.1">A2</text>
<text x="185.4" y="62.7">A1</text>
<text x="185.4" y="65.2">A0</text>
<text x="191" y="61.5">14</text>
<text x="191" y="64.1">15</text>
<text x="226.9" y="61.7">14</text>
<text x="226.9" y="64.3">15</text>
<text x="230.6" y="60.5">13</text>
<text x="230.6" y="63">14</text>
<text x="230.6" y="65.6">15</text>
<text x="303.1" y="64.3">1</text>
<text x="305.5" y="65.6">1</text>
<text x="345" y="64.3">1</text>
<text x="347.4" y="65.6">1</text>
<text x="387" y="64.3">1</text>
<text x="389.3" y="65.6">1</text>
<text x="124.5" y="68.1">16</text>
<text x="124.5" y="70.6">17</text>
<text x="128.1" y="66.8">16</text>
<text x="128.1" y="69.4">17</text>
<text x="128.1" y="71.9">18</text>
<text x="164.1" y="66.6">36</text>
<text x="164.1" y="69.1">37</text>
<text x="164.1" y="71.7">38</text>
<text x="169.4" y="67.7">B8</text>
<text x="169.4" y="70.3">B9</text>
<text x="180.5" y="67.7">RESET</text>
<text x="184" y="70.3">C15</text>
<text x="191" y="66.6">16</text>
<text x="191" y="69.1">17</text>
<text x="191" y="71.7">18</text>
<text x="226.9" y="66.8">16</text>
<text x="226.9" y="69.4">17</text>
<text x="226.9" y="71.9">18</text>
<text x="230.6" y="68.1">16</text>
<text x="230.6" y="70.6">17</text>
<text x="303.1" y="66.8">2</text>
<text x="303.1" y="69.4">3</text>
<text x="303.1" y="71.9">4</text>
<text x="305.5" y="68.1">2</text>
<text x="305.5" y="70.6">3</text>
<text x="345" y="66.8">2</text>
<text x="345" y="69.4">3</text>
<text x="345" y="71.9">4</text>
<text x="347.4" y="68.1">2</text>
<text x="347.4" y="70.6">3</text>
<text x="387" y="66.8">2</text>
<text x="387" y="69.4">3</text>
<text x="387" y="71.9">4</text>
<text x="389.3" y="68.1">2</text>
<text x="389.3" y="70.6">3</text>
<text x="124.5" y="73.2">18</text>
<text x="124.5" y="75.7">19</text>
<text x="128.1" y="74.4">19</text>
<text x="128.1" y="77">20</text>
<text x="164.1" y="74.2">39</text>
<text x="164.1" y="76.8">40</text>
<text x="169.4" y="72.8">5V</text>
<text x="169.4" y="75.4">GND</text>
<text x="169.4" y="77.9">3V3</text>
<text x="184" y="72.8">C14</text>
<text x="184" y="75.4">C13</text>
<text x="185.1" y="77.9">VB</text>
<text x="191" y="74.2">19</text>
<text x="191" y="76.8">20</text>
<text x="226.9" y="74.4">19</text>
<text x="226.9" y="77">20</text>
<text x="230.6" y="73.2">18</text>
<text x="230.6" y="75.7">19</text>
<text x="305.5" y="73.2">4</text>
<text x="347.4" y="73.2">4</text>
<text x="389.3" y="73.2">4</text>
<text x="124.5" y="78.3">20</text>
<text x="230.6" y="78.3">20</text>
<text x="16.2" y="94.5">1</text>
<text x="36.4" y="93.5">1</text>
<text x="38.8" y="94.8">3V3</text>
<text x="52.1" y="94.8">GND</text>
<text x="58.3" y="93.5">10</text>
<text x="77.2" y="94.5">1</text>
<text x="16.2" y="97.1">2</text>
<text x="16.2" y="99.6">3</text>
<text x="36.4" y="101.1">4</text>
<text x="38.8" y="97.3">PA6</text>
<text x="38.8" y="99.8">PA5</text>
<text x="52.9" y="99.8">PB5</text>
<text x="54.4" y="97.3">5V</text>
<text x="58.3" y="96">11</text>
<text x="58.3" y="98.6">12</text>
<text x="58.3" y="101.1">13</text>
<text x="77.2" y="97.1">2</text>
<text x="77.2" y="99.6">3</text>
<text x="16.2" y="102.1">4</text>
<text x="16.2" y="104.7">5</text>
<text x="16.2" y="107.2">6</text>
<text x="36.4" y="103.7">5</text>
<text x="36.4" y="106.2">6</text>
<text x="38.8" y="102.4">PA3</text>
<text x="38.8" y="104.9">PA2</text>
<text x="38.8" y="107.5">PA1</text>
<text x="52.7" y="104.9">PC4</text>
<text x="52.9" y="102.4">PB6</text>
<text x="52.9" y="107.5">PA4</text>
<text x="58.3" y="103.7">14</text>
<text x="58.3" y="106.2">15</text>
<text x="77.2" y="102.1">4</text>
<text x="77.2" y="104.7">5</text>
<text x="77.2" y="107.2">6</text>
<text x="16.2" y="109.8">7</text>
<text x="16.2" y="112.3">8</text>
<text x="36.4" y="108.7">7</text>
<text x="36.4" y="111.3">8</text>
<text x="36.4" y="113.8">9</text>
<text x="38.8" y="110">PA0</text>
<text x="38.8" y="112.5">SPK-</text>
<text x="50.7" y="110">MUTE</text>
<text x="51.6" y="112.5">MIC+</text>
<text x="58.3" y="108.7">16</text>
<text x="58.3" y="111.3">17</text>
<text x="58.3" y="113.8">18</text>
<text x="77.2" y="109.8">7</text>
<text x="77.2" y="112.3">8</text>
<text x="16.2" y="114.8">9</text>
<text x="38.8" y="115.1">SPK+</text>
<text x="52.2" y="115.1">MIC-</text>
<text x="77.2" y="114.8">9</text>
<text x="46.6" y="165.9">1</text>
<text x="48.9" y="167.2">1</text>
<text x="233.3" y="163.3">1</text>
<text x="233.3" y="165.9">2</text>
<text x="235.6" y="164.6">1</text>
<text x="235.6" y="167.2">2</text>
<text x="46.6" y="168.4">2</text>
<text x="46.6" y="171">3</text>
<text x="46.6" y="173.5">4</text>
<text x="48.9" y="169.7">2</text>
<text x="48.9" y="172.2">3</text>
<text x="46.6" y="176">5</text>
<text x="46.6" y="178.6">6</text>
<text x="48.9" y="174.8">4</text>
<text x="48.9" y="177.3">5</text>
<text x="48.9" y="179.9">6</text>
<text x="232.1" y="177.3">1</text>
<text x="232.1" y="182.4">2</text>
<text x="308.9" y="203.4" transform="rotate(-90 308.9 203.4)">D</text>
<text x="314" y="203.4" transform="rotate(-90 314 203.4)">E</text>
<text x="305.8" y="207.8">6</text>
<text x="317.2" y="207.8">7</text>
<text x="308.9" y="215.1" transform="rotate(-90 308.9 215.1)">A</text>
<text x="311.4" y="215.3" transform="rotate(-90 311.4 215.3)">C</text>
<text x="314" y="215.1" transform="rotate(-90 314 215.1)">B</text>
</g>
<g font-size="2.3" fill="#00f">
<text x="142" y="28.5">KEY_Y0</text>
<text x="67.1" y="30.9">SPI1_SCK</text>
<text x="67.1" y="33.5">SPI1_MOSI</text>
<text x="67.1" y="36">OLED_RES</text>
<text x="142" y="31">KEY_Y1</text>
<text x="142" y="33.6">KEY_Y2</text>
<text x="67.1" y="38.5">OLED_DC</text>
<text x="67.1" y="41.1">SPI1_NSS</text>
<text x="142" y="36.1">KEY_Y3</text>
<text x="142" y="38.7">KEY_X0</text>
<text x="142" y="41.2">KEY_X1</text>
<text x="202.9" y="36.1">I2C2_SCL</text>
<text x="202.9" y="41.2">USER_KEY2</text>
<text x="142" y="43.7">KEY_X2</text>
<text x="142" y="46.3">KEY_X3</text>
<text x="202.9" y="43.7">USER_KEY1</text>
<text x="202.9" y="46.3">SPI1_MOSI</text>
<text x="142" y="51.4">ENCODER_A</text>
<text x="142" y="53.9">I2C2_SDA</text>
<text x="202.9" y="48.8">BZ</text>
<text x="202.9" y="51.4">SPI1_SCK</text>
<text x="202.9" y="53.9">SPI1_NSS</text>
<text x="202.9" y="56.4">LED_B</text>
<text x="202.9" y="59">LED_G</text>
<text x="142" y="61.5">USART1_TX</text>
<text x="142" y="64.1">USART1_RX</text>
<text x="179.6" y="61.5" transform="rotate(-90 179.6 61.5)">BluePill_F401</text>
<text x="202.9" y="61.5">ENCODER_B</text>
<text x="202.9" y="64.1">LED_R</text>
<text x="142" y="66.6">I2C1_SCL</text>
<text x="142" y="69.1">I2C1_SDA</text>
<text x="202.9" y="66.6">RESET</text>
<text x="202.9" y="69.1">ENCODER_SW</text>
<text x="202.9" y="71.7">OLED_DC</text>
<text x="275.9" y="70.3">I2C1_SDA</text>
<text x="276.1" y="67.7">I2C1_SCL</text>
<text x="316.5" y="70.3">I2C2_SDA</text>
<text x="316.8" y="67.7">I2C2_SCL</text>
<text x="355.7" y="70.3">USART1_RX</text>
<text x="356" y="67.7">USART1_TX</text>
<text x="202.9" y="74.2">OLED_RES</text>
<text x="22.6" y="95.8">USART1_TX 2</text>
<text x="22.6" y="98.3">USART1_RX3</text>
<text x="42.9" y="121.2">ASR PRO</text>
<text x="108" y="159.2">LED_B</text>
<text x="134.4" y="161.8">1k</text>
<text x="134.4" y="156.8">1k</text>
<text x="107.7" y="164.3">LED_G</text>
<text x="134.4" y="166.9">1k</text>
<text x="32.8" y="170.7">I2C1_SCL</text>
<text x="32.8" y="173.3">I2C1_SDA</text>
<text x="107.9" y="169.3">LED_R</text>
<text x="356.2" y="169.8" transform="rotate(-90 356.2 169.8)">ENCODER_SW</text>
<text x="362.5" y="169.8" transform="rotate(-90 362.5 169.8)">ENCODER_A</text>
<text x="370.1" y="169.8" transform="rotate(-90 370.1 169.8)">ENCODER_B</text>
<text x="48" y="183.4">VL53L0X</text>
<text x="312.2" y="183.4">10k</text>
<text x="234.7" y="188.5">2.7kHz</text>
<text x="232.2" y="193.6">10</text>
<text x="192.4" y="204.9">BZ</text>
<text x="210.6" y="207.6">1k</text>
<text x="328.7" y="205">10k</text>
<text x="345.2" y="205">10k</text>
<text x="222" y="213.9">10k</text>
<text x="128.8" y="218.1" transform="rotate(-90 128.8 218.1)">KEY_X0</text>
<text x="140.3" y="218.1" transform="rotate(-90 140.3 218.1)">KEY_X1</text>
<text x="151.7" y="218.1" transform="rotate(-90 151.7 218.1)">KEY_X2</text>
<text x="163.1" y="218.1" transform="rotate(-90 163.1 218.1)">KEY_X3</text>
<text x="227.1" y="230.4">GND</text>
<text x="95.2" y="239.2">KEY_Y3</text>
<text x="25.1" y="241.7">RESET</text>
<text x="19.2" y="248.1">USER_KEY1</text>
<text x="95.2" y="246.8">KEY_Y2</text>
<text x="19.2" y="255.7">USER_KEY2</text>
<text x="95.2" y="254.4">KEY_Y1</text>
<text x="95.2" y="262.1">KEY_Y0</text>
</g>
<text font-size="2.3" fill="#a00000" x="34.8" y="41" transform="rotate(-90 34.8 41)">4SPI-Connecter</text>
<g font-size="1.2" fill="#000080">
<text x="123" y="232.5">SW1</text>
<text x="134.4" y="232.5">SW2</text>
<text x="145.8" y="232.5">SW3</text>
<text x="157.2" y="232.5">SW4</text>
<text x="50.1" y="239.2">KEY_RES1</text>
<text x="51.6" y="245.6">KEY1</text>
<text x="123" y="240.1">SW5</text>
<text x="134.4" y="240.1">SW6</text>
<text x="145.8" y="240.1">SW7</text>
<text x="157.2" y="240.1">SW8</text>
<text x="123" y="247.7">SW9</text>
<text x="134.1" y="247.7">SW10</text>
<text x="145.5" y="247.7">SW11</text>
<text x="156.9" y="247.7">SW12</text>
<text x="51.6" y="253.2">KEY2</text>
<text x="122.6" y="255.4">SW13</text>
<text x="134.1" y="255.4">SW14</text>
<text x="145.5" y="255.4">SW15</text>
<text x="156.9" y="255.4">SW16</text>
</g>
<g font-size="1.2">
<text x="121.3" y="234.5">2</text>
<text x="121.3" y="235.7">1</text>
<text x="126.7" y="234.5">4</text>
<text x="126.7" y="235.7">3</text>
<text x="132.7" y="234.5">2</text>
<text x="132.7" y="235.7">1</text>
<text x="138.2" y="234.5">4</text>
<text x="138.2" y="235.7">3</text>
<text x="144.1" y="234.5">2</text>
<text x="144.1" y="235.7">1</text>
<text x="149.6" y="234.5">4</text>
<text x="149.6" y="235.7">3</text>
<text x="155.6" y="234.5">2</text>
<text x="155.6" y="235.7">1</text>
<text x="161" y="234.5">4</text>
<text x="161" y="235.7">3</text>
<text x="51.4" y="240.8">2</text>
<text x="51.4" y="242.1">1</text>
<text x="56.9" y="240.8">4</text>
<text x="56.9" y="242.1">3</text>
<text x="121.3" y="242.1">2</text>
<text x="121.3" y="243.4">1</text>
<text x="126.7" y="242.1">4</text>
<text x="126.7" y="243.4">3</text>
<text x="132.7" y="242.1">2</text>
<text x="132.7" y="243.4">1</text>
<text x="138.2" y="242.1">4</text>
<text x="138.2" y="243.4">3</text>
<text x="144.1" y="242.1">2</text>
<text x="144.1" y="243.4">1</text>
<text x="149.6" y="242.1">4</text>
<text x="149.6" y="243.4">3</text>
<text x="155.6" y="242.1">2</text>
<text x="155.6" y="243.4">1</text>
<text x="161" y="242.1">4</text>
<text x="161" y="243.4">3</text>
<text x="51.4" y="247.2">2</text>
<text x="51.4" y="248.4">1</text>
<text x="56.9" y="247.2">4</text>
<text x="56.9" y="248.4">3</text>
<text x="121.3" y="249.7">2</text>
<text x="121.3" y="251">1</text>
<text x="126.7" y="249.7">4</text>
<text x="126.7" y="251">3</text>
<text x="132.7" y="249.7">2</text>
<text x="132.7" y="251">1</text>
<text x="138.2" y="249.7">4</text>
<text x="138.2" y="251">3</text>
<text x="144.1" y="249.7">2</text>
<text x="144.1" y="251">1</text>
<text x="149.6" y="249.7">4</text>
<text x="149.6" y="251">3</text>
<text x="155.6" y="249.7">2</text>
<text x="155.6" y="251">1</text>
<text x="161" y="249.7">4</text>
<text x="161" y="251">3</text>
<text x="51.4" y="254.8">2</text>
<text x="51.4" y="256.1">1</text>
<text x="56.9" y="254.8">4</text>
<text x="56.9" y="256.1">3</text>
<text x="121.3" y="257.3">2</text>
<text x="126.7" y="257.3">4</text>
<text x="132.7" y="257.3">2</text>
<text x="138.2" y="257.3">4</text>
<text x="144.1" y="257.3">2</text>
<text x="149.6" y="257.3">4</text>
<text x="155.6" y="257.3">2</text>
<text x="161" y="257.3">4</text>
<text x="121.3" y="258.6">1</text>
<text x="126.7" y="258.6">3</text>
<text x="132.7" y="258.6">1</text>
<text x="138.2" y="258.6">3</text>
<text x="144.1" y="258.6">1</text>
<text x="149.6" y="258.6">3</text>
<text x="155.6" y="258.6">1</text>
<text x="161" y="258.6">3</text>
</g>
</svg>
